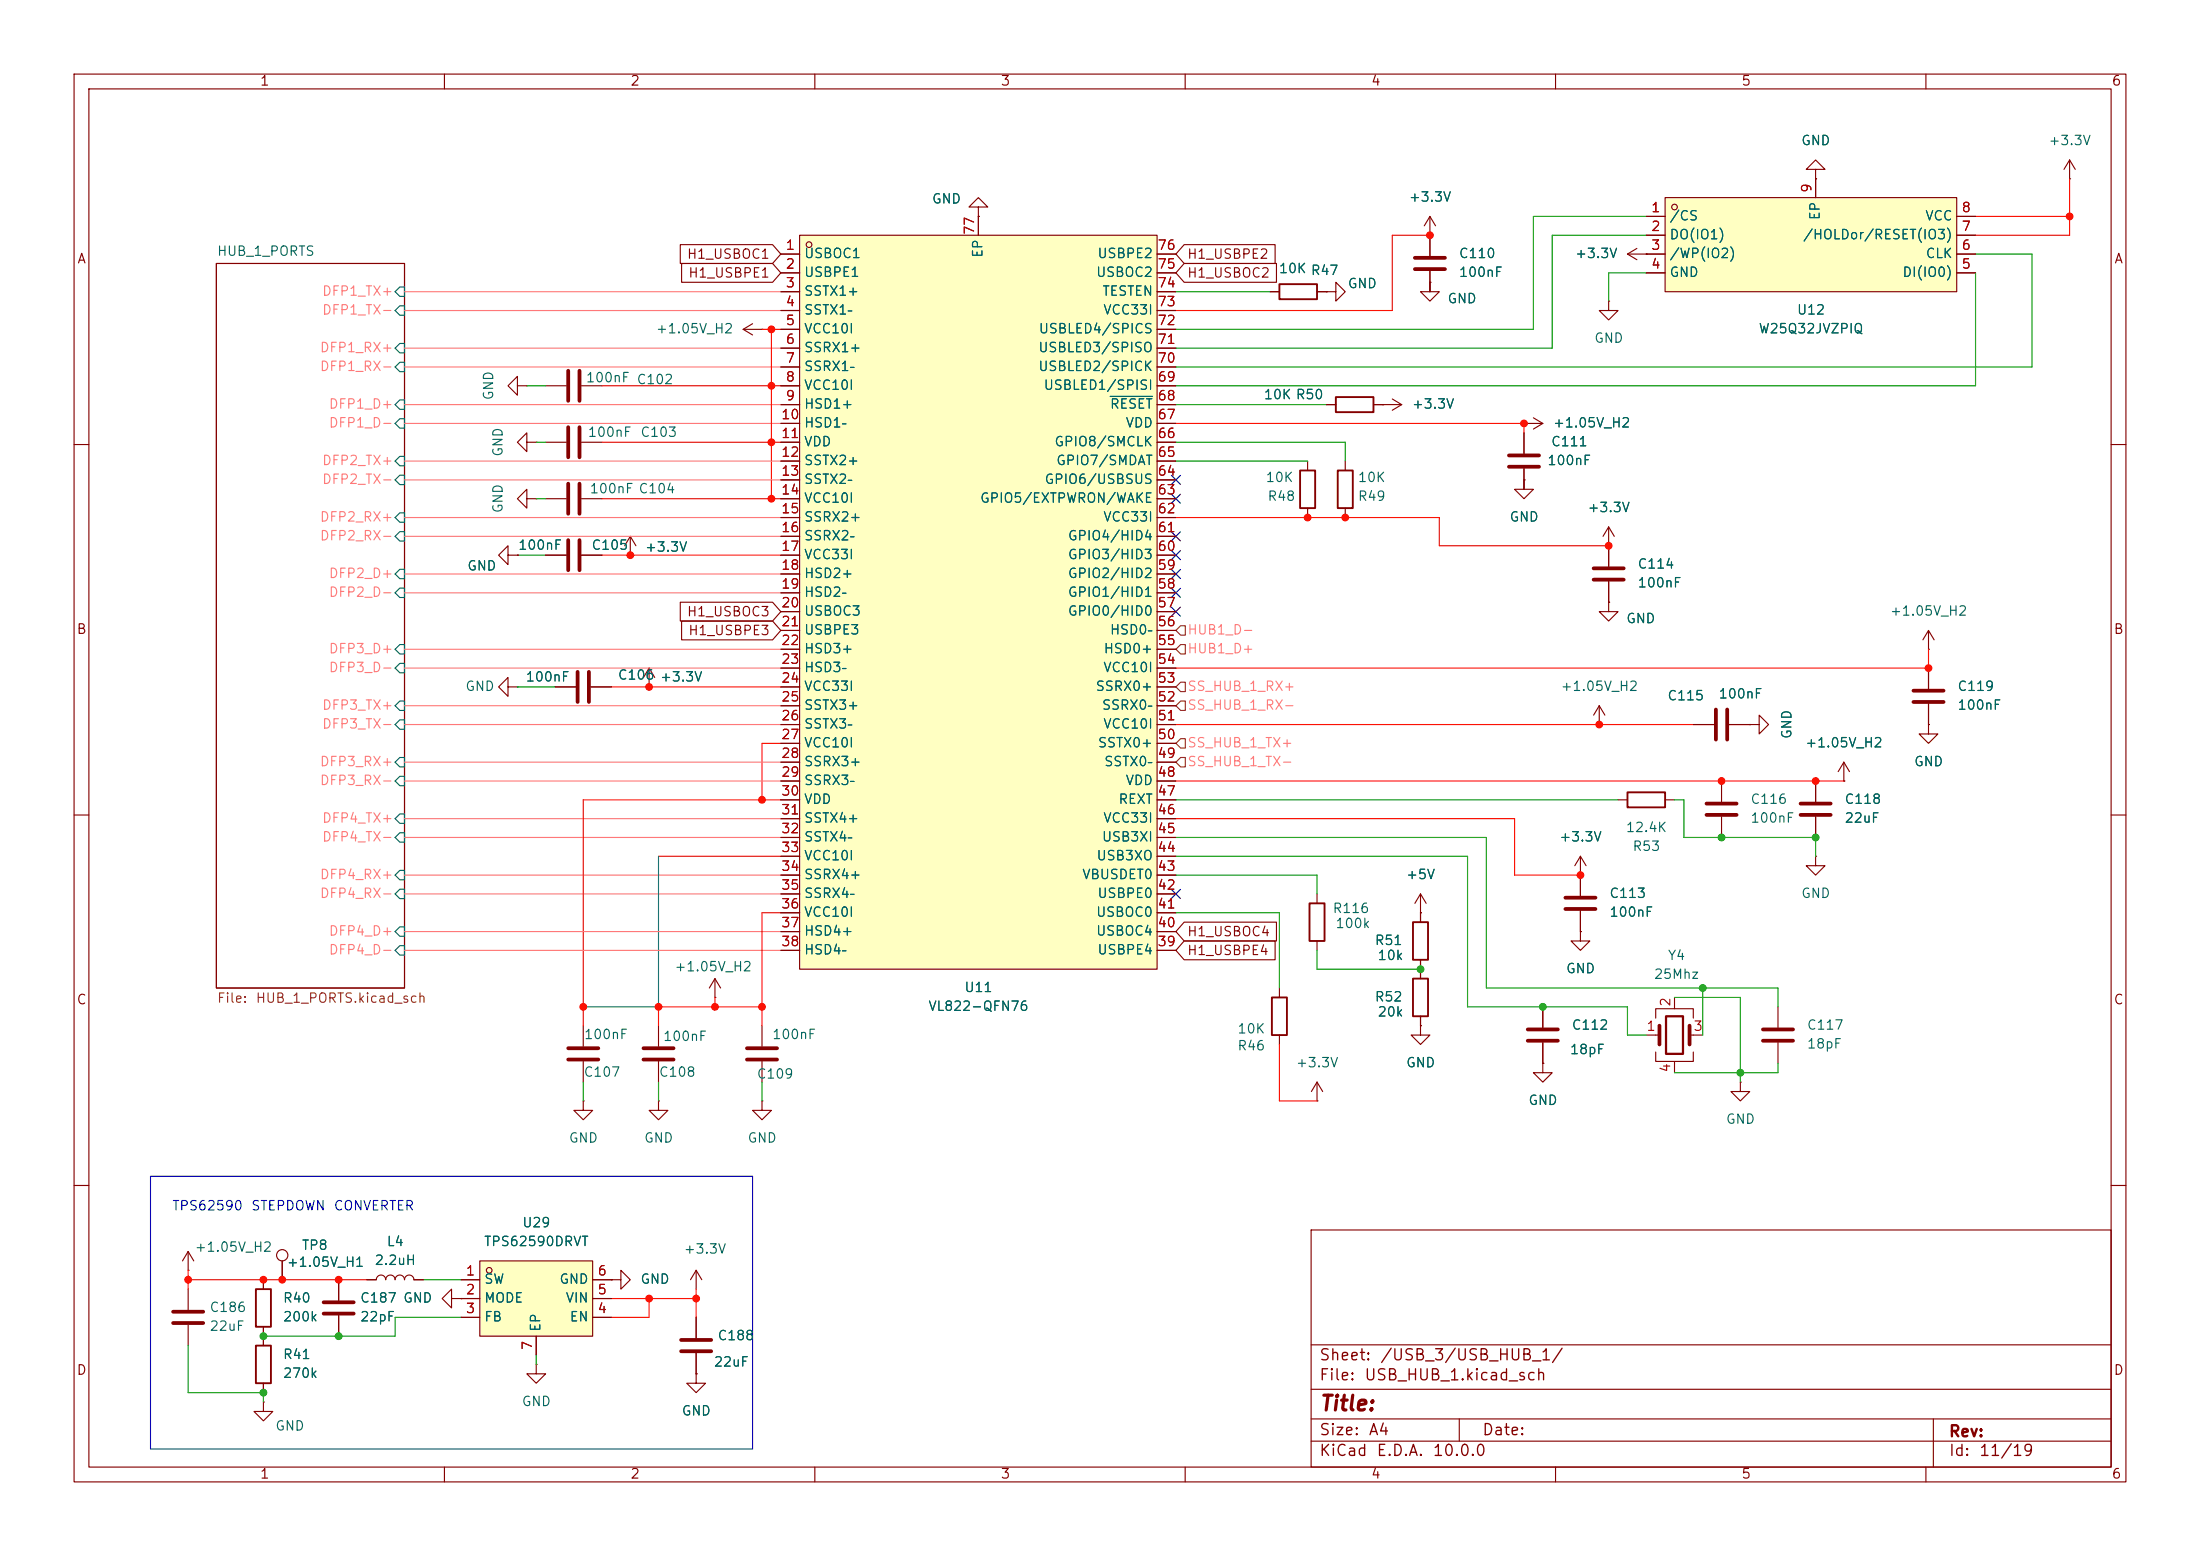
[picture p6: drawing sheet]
<svg xmlns="http://www.w3.org/2000/svg" width="297mm" height="210mm" viewBox="0 0 297 210" stroke-linecap="round" stroke-linejoin="round" font-family="sans-serif">
<g fill="none" stroke="#840000" stroke-width=".15">
<path d="M10 10h277v190h-277zM12 12h273v186h-273zM60 10v2M110 10v2M160 10v2M210 10v2M260 10v2M29.2 35.6h25.4v97.8h-25.4zM171.4 39.4h1.3M177.8 39.4h1.3M179.1 39.4h1.2v-1.3l1.3 1.3-1.3 1.2v-1.2M179.1 39.4h.1"/>
<path d="M193 36.6v2.8h-1.2l1.2 1.2 1.3-1.2h-1.3v-1.3M193 38.1h.1M193 31.8v2.7M245.1 22.9h-1.3l1.3-1.3 1.3 1.3h-1.3v1.2M245.1 24.1h.1M279.4 24.1h.1M279.4 21.6l-.8 1.3M279.4 21.6l.8 1.3M279.4 21.6v2.5M69.8 52.1v1.2l-1.2-1.2 1.2-1.3v1.3h1.3M71.1 59.7v1.3l-1.3-1.3 1.3-1.3v1.3h1.3M71.1 52.1h.1"/>
<path d="M72.4 59.7h.1M73.7 59.7h2.8M78.5 59.7h2.8M100.3 44.5l1.3 .7M100.3 44.5h2.6M101.6 43.7l-1.3 .8M102.9 44.5h.1M179.1 54.6h1.2M185.4 54.6h3.8M186.7 54.6h.1M188 53.8l1.2 .8M189.2 54.6l-1.2 .8"/>
<path d="M205.7 58.4v2.8M217.2 40.6v1.3h-1.3l1.3 1.3 1.2-1.3h-1.2M217.2 40.6h.1M10 60h2M68.6 74.9v1.3l-1.3-1.3 1.3-1.2v1.2h1.2M69.8 74.9h.1M71.1 67.3v1.3l-1.3-1.3 1.3-1.3v1.3h1.3M72.4 67.3h.1M73.7 74.9h2.8M73.7 67.3h2.8M78.5 74.9h2.8M78.5 67.3h2.8"/>
<path d="M85.1 74.9h.1M85.1 72.4l.8 1.3M85.1 72.4l-.8 1.3M85.1 72.4v2.5M176.5 62.2v1.3M176.5 68.6v1.3M181.6 62.2v1.3M181.6 68.6v1.3M205.7 63.2v2.8h-1.2l1.2 1.3 1.3-1.3h-1.3v-1.2M205.7 64.8h.1M217.2 73.7v2.8M217.2 78.5v2.8"/>
<path d="M285 60h2M68.6 92.7v1.3l-1.3-1.3 1.3-1.3v1.3h1.2M69.8 92.7h.1M74.9 92.7h2.8M79.8 92.7h2.7M87.6 92.7h.1M87.6 90.2l.8 1.2M87.6 90.2l-.7 1.2M87.6 90.2v2.5M215.9 97.8h.1M215.9 95.3l-.8 1.2M215.9 95.3l.8 1.2"/>
<path d="M215.9 95.3v2.5M217.2 81.3v1.3h1.2l-1.2 1.2-1.3-1.2h1.3M217.2 81.3h.1M228.6 97.8h2.8M233.4 97.8h2.8M236.2 97.8h1.3v-1.3l1.3 1.3-1.3 1.3v-1.3M236.2 97.8h.1M260.3 97.8v1.3h1.3l-1.3 1.2-1.2-1.2h1.2M260.3 97.8h.1M260.3 87.6h.1M260.3 85.1v2.5M260.3 90.2v2.8"/>
<path d="M260.3 95v2.8M260.3 85.1l-.7 1.3M260.3 85.1l.8 1.3M10 110h2M213.4 118.1h.1M213.4 115.6l-.8 1.2M213.4 115.6l.7 1.2M213.4 115.6v5.3M218.4 108h1.3M224.8 108h1.3M232.4 105.4v2.8M232.4 110.2v2.8"/>
<path d="M245.1 115.6v1.2h1.3l-1.3 1.3-1.3-1.3h1.3M245.1 115.6h.1M245.1 105.4v2.8M245.1 110.2v2.8M248.9 105.4h.1M248.9 102.9l-.7 1.2M248.9 102.9l.8 1.2M248.9 102.9v2.5M285 110h2M96.5 134.6h.1M96.5 132.1l.8 1.3M96.5 132.1l-.7 1.3"/>
<path d="M96.5 132.1v2.5M172.7 133.4v1.2M172.7 139.7v1.3M177.8 120.7v1.2M177.8 127v1.3M191.8 123.2h.1M191.8 138.4v1.3h1.2l-1.2 1.3-1.3-1.3h1.3M191.8 138.4h.1M191.8 120.7v3.8M191.8 129.5v2.6M191.8 137.2v1.2M191.8 120.7l-.8 1.2"/>
<path d="M191.8 120.7l.7 1.2M208.3 135.9v2.8M213.4 125.7v1.3h1.2l-1.2 1.3-1.3-1.3h1.3M213.4 125.7h.1M213.4 122.9v2.8M240 135.9v2.8M177.8 148.6h.1M177.8 146.1v2.5M177.8 146.1l-.8 1.2M177.8 146.1l.8 1.2M208.3 140.7v2.8M234.9 146.1v1.2h1.3l-1.3 1.3-1.2-1.3h1.2"/>
<path d="M234.9 146.1h.1M240 140.7v2.8M10 160h2M49.5 172.7h1.3a.64 .64 0 0 1 .6-.6 .64 .64 0 0 1 .7 .6 .64 .64 0 0 1 .6-.6 .64 .64 0 0 1 .6 .6 .64 .64 0 0 1 .7-.6 .64 .64 0 0 1 .6 .6 .64 .64 0 0 1 .6-.6 .64 .64 0 0 1 .7 .6h1.2M177 166h108v32h-108zM285 160h2M60 198v2M110 198v2M160 198v2M177 194.5h108M177 191.5h108M177 187.5h108"/>
<path d="M177 181.5h108M197 191.5v3M210 198v2M260 198v2M261 191.5v6.5"/>
</g>
<g fill="none" stroke="#006464" stroke-width=".15">
<path d="M54 38.7h.6v1.3h-.6l-.7-.6zM54 56.5h.6v1.3h-.6l-.7-.6zM54 54h.6v1.2h-.6l-.7-.6zM54 41.3h.6v1.2h-.6l-.7-.6zM54 48.9h.6v1.3h-.6l-.7-.7zM54 46.4h.6v1.2h-.6l-.7-.6zM54 61.6h.6v1.3h-.6l-.7-.7zM54 69.2h.6v1.3h-.6l-.7-.6zM54 71.8h.6v1.2h-.6l-.7-.6zM54 76.8h.6v1.3h-.6l-.7-.6zM54 79.4h.6v1.2h-.6l-.7-.6zM54 64.1h.6v1.3h-.6l-.7-.6z"/>
<path d="M54 97.2h.6v1.2h-.6l-.7-.6zM54 89.5h.6v1.3h-.6l-.7-.6zM54 87h.6v1.3h-.6l-.7-.7zM54 94.6h.6v1.3h-.6l-.7-.6zM54 109.9h.6v1.2h-.6l-.7-.6zM54 102.2h.6v1.3h-.6l-.7-.6zM54 112.4h.6v1.3h-.6l-.7-.7zM54 117.5h.6v1.2h-.6l-.7-.6zM54 104.8h.6v1.2h-.6l-.7-.6zM54 125.1h.6v1.3h-.6l-.7-.7zM54 127.6h.6v1.3h-.6l-.7-.6zM54 120h.6v1.3h-.6l-.7-.6z"/>
</g>
<g fill="none" stroke="#840000" stroke-width=".51">
<path d="M191 36.3h4.1M191 34.8h4.1M76.7 57.7v4M78.2 57.7v4M76.7 65.3v4M76.7 72.9v4.1M78.2 65.3v4M78.2 72.9v4.1M203.7 63h4.1M203.7 61.5h4.1M215.1 78.2h4.1M215.1 76.7h4.1"/>
<path d="M78 90.7v4M79.5 90.7v4M231.6 95.8v4M233.2 95.8v4M258.3 93.2h4.1M258.3 94.7h4.1M230.4 110h4M230.4 108.5h4M243.1 110h4M243.1 108.5h4M206.2 138.9h4.1M211.3 122.7h4.1"/>
<path d="M211.3 121.2h4.1M238 138.9h4.1M206.2 140.5h4.1M238 140.5h4.1"/>
</g>
<path d="M172.7 38.4h5.1v2h-5.1zM180.3 53.6h5.1v2h-5.1zM175.5 63.5h2v5.1h-2zM180.6 63.5h2v5.1h-2zM219.7 106.9h5.1v2.1h-5.1zM171.7 134.6h2v5.1h-2zM176.8 121.9h2v5.1h-2zM190.8 124.5h2v5h-2zM190.8 132.1h2v5.1h-2z" fill="none" stroke="#840000" stroke-width=".25"/>
<path d="M224.8 26.7h39.4v12.7h-39.4z" fill="#ffffc2"/>
<g fill="none" stroke="#840000" stroke-width=".15">
<path d="M193 31.8h.1M193 29.2l-.7 1.3M193 29.2l.8 1.3M193 29.2v2.6M219.7 34.3h5.1M219.7 34.3l1.3 .8M221 33.5l-1.3 .8M222.2 34.3h.1M222.2 29.2h2.6M222.2 31.8h2.6M222.2 36.8h2.6M224.8 26.7h39.4v12.7h-39.4z"/>
<path d="M245.1 24.1v2.6M264.2 29.2h2.5M264.2 31.8h2.5M264.2 34.3h2.5M264.2 36.8h2.5M205.7 57.2h.1M205.7 57.2h2.6M207 56.4l1.3 .8M208.3 57.2l-1.3 .7M217.2 73.7h.1M217.2 71.1l-.8 1.3M217.2 71.1l.7 1.3"/>
<path d="M217.2 71.1v2.6M222.2 139.7h1.8M223.5 137.4v-1.3h5.1v1.3M226.1 134.6v1.5M228.1 139.7h1.8M208.3 143.5v1.3h1.2l-1.2 1.3-1.3-1.3h1.3M208.3 143.5h.1M223.5 142v1.3h5.1v-1.3M226.1 143.3v1.5"/>
<circle cx="226.1" cy="27.9" r=".38"/>
</g>
<path d="M224 138.4v2.6M228.1 138.4v2.6" fill="none" stroke="#840000" stroke-width=".51"/>
<path d="M224.9 137.2h2.3v5h-2.3z" fill="none" stroke="#840000" stroke-width=".3"/>
<path d="M64.8 170.2h15.2v10.1h-15.2z" fill="#ffffc2"/>
<g fill="none" stroke="#840000" stroke-width=".15">
<path d="M73.7 52.1h2.8M78.5 52.1h2.8M25.4 171.5h.1M25.4 168.9l.8 1.3M25.4 168.9l-.8 1.3M25.4 168.9v2.6M25.4 174v2.8M25.4 178.8v2.8M35.6 172.7v1.3M35.6 179.1v2.5M38.1 170.2v2.5M45.7 172.7v2.8"/>
<path d="M45.7 177.5v2.8M61 175.3v-1.3l-1.3 1.3 1.3 1.2v-1.2h1.2M62.2 175.3h.1M62.2 172.7h2.6M62.2 175.3h2.6M62.2 177.8h2.6M64.8 170.2h15.2v10.1h-15.2zM80 172.7h2.5M80 175.3h2.5M80 177.8h2.5M94 177.8v2.8M35.6 189.2v1.3h1.2l-1.2 1.3-1.3-1.3h1.3"/>
<path d="M35.6 189.2h.1M35.6 186.7v1.3M72.4 184.2v1.2h1.3l-1.3 1.3-1.3-1.3h1.3M72.4 184.2h.1M72.4 180.3v2.6M94 185.4v1.3h1.2l-1.2 1.3-1.3-1.3h1.3M94 185.4h.1M94 182.6v2.8"/>
<circle cx="38.1" cy="169.4" r=".76"/>
<circle cx="66" cy="171.5" r=".38"/>
</g>
<path d="M34.5 174h2.1v5.1h-2.1zM34.5 181.6h2.1v5.1h-2.1z" fill="none" stroke="#840000" stroke-width=".25"/>
<path d="M76.7 50v4.1M78.2 50v4.1M23.4 177h4M23.4 178.6h4M43.7 175.8h4.1M43.7 177.3h4.1M91.9 180.8h4.1M91.9 182.4h4.1" fill="none" stroke="#840000" stroke-width=".51"/>
<path d="M107.9 31.8h48.3v99h-48.3z" fill="#ffffc2"/>
<g fill="none" stroke="#840000" stroke-width=".15">
<path d="M91.8 33h12.5l1.1 1.3-1.1 1.3h-12.5zM92 35.6h12.3l1.1 1.2-1.1 1.3h-12.3zM105.4 34.3h2.5M105.4 36.8h2.5M105.4 39.4h2.5M107.9 31.8h48.3v99h-48.3zM132.1 27.9h1.2l-1.2-1.2-1.3 1.2h1.3v1.3M132.1 29.2h.1M132.1 29.2v2.6M156.2 34.3h2.5M156.2 36.8h2.5M156.2 39.4h2.5"/>
<path d="M159.9 33h12.2v2.6h-12.2l-1.2-1.3zM159.9 35.6h12.4v2.5h-12.4l-1.2-1.3zM171.4 39.4h1.3M177.8 39.4h1.3M179.1 39.4h.1M193 31.8h.1M193 38.1h.1M193 31.8v2.7M193 36.6v2.8M222.2 34.3h.1M222.2 34.3h2.6M222.2 36.8h2.6"/>
<path d="M222.2 29.2h2.6M222.2 31.8h2.6M245.1 24.1h.1M245.1 24.1v2.6M264.2 34.3h2.5M264.2 36.8h2.5M264.2 29.2h2.5M264.2 31.8h2.5M105.4 41.9h2.5M105.4 44.5h2.5M105.4 47h2.5M105.4 49.5h2.5"/>
<path d="M105.4 52.1h2.5M105.4 54.6h2.5M105.4 57.2h2.5M105.4 59.7h2.5M156.2 41.9h2.5M156.2 44.5h2.5M156.2 47h2.5M156.2 49.5h2.5M156.2 52.1h2.5M156.2 54.6h2.5M156.2 57.2h2.5M156.2 59.7h2.5"/>
<path d="M179.1 54.6h1.2M185.4 54.6h1.3M186.7 54.6h.1M205.7 57.2h.1M205.7 58.4v2.8M69.8 74.9h.1M73.7 74.9h2.8M78.5 74.9h2.8M85.1 74.9h.1M105.4 62.2h2.5M105.4 64.8h2.5M105.4 67.3h2.5"/>
<path d="M105.4 69.9h2.5M105.4 72.4h2.5M105.4 74.9h2.5M105.4 77.5h2.5M156.2 62.2h2.5M156.2 64.8h2.5M156.2 67.3h2.5M156.2 69.9h2.5M156.2 72.4h2.5M156.2 74.9h2.5M156.2 77.5h2.5M205.7 64.8h.1"/>
<path d="M205.7 63.2v2.8M217.2 73.7h.1M217.2 73.7v2.8M217.2 78.5v2.8M74.9 92.7h2.8M79.8 92.7h2.7M87.6 92.7h.1M91.8 81.3h12.5l1.1 1.3-1.1 1.2h-12.5zM92 83.8h12.3l1.1 1.3-1.1 1.3h-12.3zM105.4 80h2.5M105.4 82.6h2.5M105.4 85.1h2.5"/>
<path d="M105.4 87.6h2.5M105.4 90.2h2.5M105.4 92.7h2.5M105.4 95.3h2.5M105.4 97.8h2.5M156.2 80h2.5M156.2 82.6h2.5M156.2 85.1h2.5M156.2 87.6h2.5M156.2 90.2h2.5M156.2 92.7h2.5M156.2 95.3h2.5"/>
<path d="M156.2 97.8h2.5M217.2 81.3h.1M228.6 97.8h2.8M233.4 97.8h2.8M236.2 97.8h.1M260.3 97.8h.1M260.3 90.2v2.8M260.3 95v2.8M105.4 100.3h2.5M105.4 102.9h2.5M105.4 105.4h2.5M105.4 108h2.5"/>
<path d="M105.4 110.5h2.5M105.4 113h2.5M105.4 115.6h2.5M105.4 118.1h2.5M156.2 100.3h2.5M156.2 102.9h2.5M156.2 105.4h2.5M156.2 108h2.5M156.2 110.5h2.5M156.2 113h2.5M156.2 115.6h2.5M156.2 118.1h2.5"/>
<path d="M213.4 118.1h.1M213.4 118.1v2.8M245.1 105.4v2.8M245.1 110.2v2.8M248.9 105.4h.1M78.7 138.4v2.8M88.9 138.4v2.8M102.9 138.4v2.8M105.4 120.7h2.5M105.4 123.2h2.5M105.4 125.7h2.5M105.4 128.3h2.5"/>
<path d="M156.2 120.7h2.5M156.2 123.2h2.5M156.2 125.7h2.5M156.2 128.3h2.5M159.9 124.5h12.4v2.5h-12.4l-1.2-1.3zM159.9 127h12.2v2.5h-12.2l-1.2-1.2zM191.8 138.4h.1M191.8 123.2h.1M191.8 123.2v1.3M191.8 129.5v2.6M191.8 137.2v1.2M208.3 135.9v2.8"/>
<path d="M213.4 125.7h.1M213.4 122.9v2.8M78.7 148.6v1.3h-1.2l1.2 1.2 1.3-1.2h-1.3M78.7 148.6h.1M78.7 143.3v2.8M88.9 148.6v1.3h-1.3l1.3 1.2 1.3-1.2h-1.3M88.9 148.6h.1M88.9 143.3v2.8M102.9 148.6v1.3h-1.3l1.3 1.2 1.2-1.2h-1.2M102.9 148.6h.1M102.9 143.3v2.8M208.3 143.5h.1"/>
<path d="M208.3 140.7v2.8M35.6 172.7v1.3M35.6 179.1v2.5M38.1 170.2v2.5M45.7 172.7v2.8M45.7 177.5v2.8M49.5 172.7h1.3M55.9 172.7h1.2M62.2 175.3h.1M62.2 172.7h2.6M62.2 175.3h2.6M62.2 177.8h2.6"/>
<path d="M80 172.7h2.5M80 175.3h2.5M80 177.8h2.5M82.5 172.7h1.3v-1.2l1.3 1.2-1.3 1.3v-1.3M82.5 172.7h.1M94 171.5l-.8 1.2M94 171.5l.7 1.2M94 171.5v2.5M94 177.8v2.8M35.6 186.7v1.3M72.4 180.3v2.6M94 185.4h.1"/>
<path d="M94 182.6v2.8"/>
<circle cx="109.2" cy="33" r=".38"/>
</g>
<path d="M149.9 53.5h5.7" fill="none" stroke="#006464" stroke-width=".15"/>
<path d="M76.7 143h4.1M76.7 141.5h4.1M86.9 143h4M86.9 141.5h4M100.8 143h4.1M100.8 141.5h4.1" fill="none" stroke="#840000" stroke-width=".51"/>
<path d="M159.4 84.5h.6v1.2h-.6l-.7-.6zM159.4 87h.6v1.3h-.6l-.7-.7zM159.4 94.6h.6v1.3h-.6l-.7-.6zM159.4 92.1h.6v1.2h-.6l-.7-.6zM159.4 99.7h.6v1.3h-.6l-.7-.7zM159.4 102.2h.6v1.3h-.6l-.7-.6z" fill="none" stroke="#725600" stroke-width=".15"/>
<g fill="none" stroke="#009600" stroke-width=".15">
<path d="M158.7 39.4h12.7M193 38.1v1.3M222.2 36.8h-5v3.8M222.2 31.8h-12.7v15.2h-50.8M222.2 29.2h-15.2v15.3h-48.3M266.7 36.8v15.3h-108M266.7 34.3h7.6v15.2h-115.6M71.1 52.1h2.6M72.4 59.7h1.3M158.7 54.6h20.4M158.7 59.7h22.9v2.5M69.8 74.9h3.9"/>
<path d="M72.4 67.3h1.3M158.7 62.2h17.8M205.7 64.8v1.2M69.8 92.7h5.1M158.7 113h42v20.4h39.3v2.5M158.7 108h59.7M158.7 115.6h39.4v20.3h21.6v3.8h2.5M158.7 118.1h19.1v2.6M226.1 108h1.2v5h17.8v2.6M158.7 123.2h14v10.2M177.8 128.3v2.5h14M226.1 134.6h8.8v11.5"/>
<path d="M229.9 133.4v6.3M78.7 146.1v2.5M88.9 146.1v2.5M102.9 146.1v2.5M240 143.5v1.3h-13.9M57.1 172.7h5.1M62.2 177.8h-8.9v2.5h-17.7M25.4 181.6v6.4h10.2v1.2M72.4 182.9v1.3"/>
</g>
<g fill="none" stroke="#ff0f00" stroke-width=".15">
<path d="M193 31.8h-5v10.1h-29.3M266.7 29.2h12.7M279.4 24.1v7.7h-12.7M81.3 52.1h24.1M81.3 59.7h24.1M102.9 44.5h2.5M104.1 44.5v22.8M158.7 57.2h47v1.2M81.3 74.9h24.1M81.3 67.3h24.1M158.7 69.9h35.6v3.8h22.9M82.5 92.7h22.9"/>
<path d="M158.7 97.8h69.9M260.3 87.6v2.6h-101.6M88.9 115.6h16.5M105.4 100.3h-2.5v7.7M105.4 108h-26.7v30.4M158.7 110.5h45.8v7.6h8.9M158.7 105.4h90.2M96.5 134.6v1.3M102.9 135.9h-14v2.5M105.4 123.2h-2.5v15.2M172.7 141v7.6h5.1M25.4 172.7h24.1"/>
<path d="M25.4 171.5v2.5M82.5 175.3h11.5M87.6 175.3v2.5h-5.1M94 174v3.8"/>
</g>
<g fill="none" stroke="#ff7879" stroke-width=".15">
<path d="M54.6 39.4h50.8M54.6 41.9h50.8M54.6 57.2h50.8M54.6 47h50.8M54.6 54.6h50.8M54.6 49.5h50.8M54.6 72.4h50.8M54.6 69.9h50.8M54.6 62.2h50.8M54.6 64.8h50.8M54.6 77.5h50.8M54.6 87.6h50.8"/>
<path d="M54.6 90.2h50.8M54.6 95.3h50.8M54.6 97.8h50.8M54.6 80h50.8M54.6 102.9h50.8M54.6 110.5h50.8M54.6 105.4h50.8M54.6 113h50.8M54.6 118.1h50.8M54.6 120.7h50.8M54.6 128.3h50.8M54.6 125.7h50.8"/>
</g>
<path d="M88.9 115.6v20.3h-10.2" fill="none" stroke="#008484" stroke-width=".15"/>
<g fill="none" stroke="#000084" stroke-width=".15">
<path d="M158.1 79.4l1.3 1.2M158.1 66.7l1.3 1.2M158.1 74.3l1.3 1.2M158.1 76.9l1.3 1.2M158.1 64.2l1.3 1.2M158.1 71.8l1.3 1.2M159.4 79.4l-1.3 1.2M159.4 66.7l-1.3 1.2M159.4 74.3l-1.3 1.2M159.4 76.9l-1.3 1.2M159.4 64.2l-1.3 1.2M159.4 71.8l-1.3 1.2"/>
<path d="M158.1 81.9l1.3 1.3M159.4 81.9l-1.3 1.3M158.1 120l1.3 1.3M159.4 120l-1.3 1.3"/>
</g>
<path d="M20.3 158.8h81.3v36.8h-81.3z" fill="none" stroke="#0000c2" stroke-width=".15"/>
<g fill="#ff0f00" stroke="#ff0f00" stroke-width=".14">
<circle cx="181.6" cy="69.9" r=".46"/>
<circle cx="176.5" cy="69.9" r=".46"/>
<circle cx="245.1" cy="105.4" r=".46"/>
<circle cx="232.4" cy="105.4" r=".46"/>
<circle cx="215.9" cy="97.8" r=".46"/>
<circle cx="260.3" cy="90.2" r=".46"/>
<circle cx="279.4" cy="29.2" r=".46"/>
<circle cx="217.2" cy="73.7" r=".46"/>
<circle cx="205.7" cy="57.2" r=".46"/>
<circle cx="213.4" cy="118.1" r=".46"/>
<circle cx="193" cy="31.8" r=".46"/>
<circle cx="102.9" cy="108" r=".46"/>
<circle cx="85.1" cy="74.9" r=".46"/>
<circle cx="35.6" cy="172.7" r=".46"/>
<circle cx="25.4" cy="172.7" r=".46"/>
<circle cx="45.7" cy="172.7" r=".46"/>
<circle cx="94" cy="175.3" r=".46"/>
<circle cx="38.1" cy="172.7" r=".46"/>
<circle cx="104.1" cy="44.5" r=".46"/>
<circle cx="104.1" cy="59.7" r=".46"/>
<circle cx="88.9" cy="135.9" r=".46"/>
<circle cx="78.7" cy="135.9" r=".46"/>
<circle cx="96.5" cy="135.9" r=".46"/>
<circle cx="102.9" cy="135.9" r=".46"/>
<circle cx="87.6" cy="175.3" r=".46"/>
<circle cx="87.6" cy="92.7" r=".46"/>
<circle cx="104.1" cy="67.3" r=".46"/>
<circle cx="104.1" cy="52.1" r=".46"/>
</g>
<g fill="#009600" stroke="#009600" stroke-width=".14">
<circle cx="245.1" cy="113" r=".46"/>
<circle cx="232.4" cy="113" r=".46"/>
<circle cx="229.9" cy="133.4" r=".46"/>
<circle cx="234.9" cy="144.8" r=".46"/>
<circle cx="208.3" cy="135.9" r=".46"/>
<circle cx="191.8" cy="130.8" r=".46"/>
<circle cx="35.6" cy="188" r=".46"/>
<circle cx="35.6" cy="180.3" r=".46"/>
<circle cx="45.7" cy="180.3" r=".46"/>
</g>
<text font-size="2" fill="#840000" x="178" y="190.9">Title:</text>
<g font-size="1.5" fill="#840000">
<text x="178" y="184">Sheet:</text>
<text x="186.2" y="184">/USB_3/USB_HUB_1/</text>
<text x="178" y="186.7">File:</text>
<text x="184.1" y="186.7">USB_HUB_1.kicad_sch</text>
<text x="178" y="196.9">KiCad</text>
<text x="178" y="194.1">Size:</text>
<text x="184.7" y="194.1">A4</text>
<text x="185.7" y="196.9">E.D.A.</text>
<text x="193.3" y="196.9">10.0.0</text>
<text x="200" y="194.1">Date:</text>
<text x="263" y="194.3">Rev:</text>
<text x="263" y="196.9">Id:</text>
<text x="267.1" y="196.9">11/19</text>
</g>
<g font-size="1.3" fill="#840000">
<text x="35" y="11.9">1</text>
<text x="85" y="11.9">2</text>
<text x="135" y="11.9">3</text>
<text x="185" y="11.9">4</text>
<text x="235" y="11.9">5</text>
<text x="285" y="11.9">6</text>
<text x="10.3" y="35.9">A</text>
<text x="92.7" y="35.2">H1_USBOC1</text>
<text x="160.2" y="35.2">H1_USBPE2</text>
<text x="285.3" y="35.9">A</text>
<text x="92.8" y="37.8">H1_USBPE1</text>
<text x="160.2" y="37.8">H1_USBOC2</text>
<text x="92.7" y="83.5">H1_USBOC3</text>
<text x="10.3" y="85.9">B</text>
<text x="92.8" y="86">H1_USBPE3</text>
<text x="285.3" y="85.9">B</text>
<text x="160.2" y="126.7">H1_USBOC4</text>
<text x="160.2" y="129.2">H1_USBPE4</text>
<text x="10.3" y="135.9">C</text>
<text x="285.3" y="135.9">C</text>
<text x="10.3" y="185.9">D</text>
<text x="285.3" y="185.9">D</text>
<text x="35" y="199.9">1</text>
<text x="85" y="199.9">2</text>
<text x="135" y="199.9">3</text>
<text x="185" y="199.9">4</text>
<text x="235" y="199.9">5</text>
<text x="285" y="199.9">6</text>
</g>
<g font-size="1.3" fill="#006464">
<text x="243.1" y="19.9">GND</text>
<text x="276.5" y="19.9">+3.3V</text>
<text x="125.7" y="27.8">GND</text>
<text x="190.1" y="27.5">+3.3V</text>
<text x="246" y="29.8" transform="rotate(-90 246 29.8)">EP</text>
<text x="29.2" y="34.8">HUB_1_PORTS</text>
<text x="108.5" y="35.2">USBOC1</text>
<text x="132.9" y="34.9" transform="rotate(-90 132.9 34.9)">EP</text>
<text x="148.1" y="35.2">USBPE2</text>
<text x="196.9" y="35.2">C110</text>
<text x="212.5" y="35.2">+3.3V</text>
<text x="225.3" y="30.1">/CS</text>
<text x="225.3" y="32.6">DO(IO1)</text>
<text x="225.3" y="35.2">/WP(IO2)</text>
<text x="243.3" y="32.6">/HOLDor/RESET(IO3)</text>
<text x="259.8" y="30.1">VCC</text>
<text x="259.9" y="35.2">CLK</text>
<text x="108.5" y="37.7">USBPE1</text>
<text x="108.5" y="40.2">SSTX1+</text>
<text x="147.9" y="37.7">USBOC2</text>
<text x="148.7" y="40.2">TESTEN</text>
<text x="172.6" y="37.2">10K R47</text>
<text x="181.9" y="39.2">GND</text>
<text x="195.3" y="41.2">GND</text>
<text x="196.9" y="37.7">100nF</text>
<text x="225.3" y="37.7">GND</text>
<text x="256.7" y="37.7">DI(IO0)</text>
<text x="88.4" y="45.3">+1.05V_H2</text>
<text x="108.5" y="42.8">SSTX1–</text>
<text x="108.5" y="45.3">VCC10I</text>
<text x="108.5" y="47.9">SSRX1+</text>
<text x="140.1" y="47.9">USBLED3/SPISO</text>
<text x="140.1" y="45.3">USBLED4/SPICS</text>
<text x="148.8" y="42.8">VCC33I</text>
<text x="215.1" y="46.6">GND</text>
<text x="237.3" y="45.3">W25Q32JVZPIQ</text>
<text x="242.5" y="42.8">U12</text>
<text x="79" y="51.9">100nF</text>
<text x="85.9" y="52.2">C102</text>
<text x="108.5" y="50.4">SSRX1–</text>
<text x="108.5" y="52.9">VCC10I</text>
<text x="140.1" y="50.4">USBLED2/SPICK</text>
<text x="140.8" y="52.9">USBLED1/SPISI</text>
<text x="66.9" y="54.1" transform="rotate(-90 66.9 54.1)">GND</text>
<text x="79.3" y="59.3">100nF</text>
<text x="86.4" y="59.3">C103</text>
<text x="108.5" y="55.5">HSD1+</text>
<text x="108.5" y="58">HSD1–</text>
<text x="149.8" y="55.5">RESET</text>
<text x="151.9" y="58">VDD</text>
<text x="170.5" y="54.2">10K R50</text>
<text x="190.5" y="55.5">+3.3V</text>
<text x="209.6" y="58">+1.05V_H2</text>
<text x="68.2" y="61.7" transform="rotate(-90 68.2 61.7)">GND</text>
<text x="108.5" y="60.6">VDD</text>
<text x="108.5" y="63.1">SSTX2+</text>
<text x="108.5" y="65.6">SSTX2–</text>
<text x="140.9" y="65.6">GPIO6/USBSUS</text>
<text x="142.3" y="60.6">GPIO8/SMCLK</text>
<text x="142.5" y="63.1">GPIO7/SMDAT</text>
<text x="170.8" y="65.4">10K</text>
<text x="183.2" y="65.4">10K</text>
<text x="208.8" y="63.1">100nF</text>
<text x="209.3" y="60.6">C111</text>
<text x="68.2" y="69.3" transform="rotate(-90 68.2 69.3)">GND</text>
<text x="79.5" y="66.9">100nF C104</text>
<text x="108.5" y="68.2">VCC10I</text>
<text x="108.5" y="70.7">SSRX2+</text>
<text x="132.2" y="68.2">GPIO5/EXTPWRON/WAKE</text>
<text x="148.8" y="70.7">VCC33I</text>
<text x="171" y="67.9">R48</text>
<text x="183.2" y="67.9">R49</text>
<text x="203.7" y="70.7">GND</text>
<text x="214.2" y="69.4">+3.3V</text>
<text x="63" y="77.3">GND</text>
<text x="69.9" y="74.5">100nF</text>
<text x="79.8" y="74.5">C105</text>
<text x="87" y="74.8">+3.3V</text>
<text x="108.5" y="73.3">SSRX2–</text>
<text x="108.5" y="75.8">VCC33I</text>
<text x="144.1" y="75.8">GPIO3/HID3</text>
<text x="144.1" y="73.3">GPIO4/HID4</text>
<text x="221" y="77.1">C114</text>
<text x="108.5" y="78.3">HSD2+</text>
<text x="108.5" y="80.9">HSD2–</text>
<text x="108.5" y="83.4">USBOC3</text>
<text x="144.1" y="83.4">GPIO0/HID0</text>
<text x="144.1" y="80.9">GPIO1/HID1</text>
<text x="144.1" y="78.3">GPIO2/HID2</text>
<text x="221" y="79.6">100nF</text>
<text x="255" y="83.4">+1.05V_H2</text>
<text x="108.5" y="86">USBPE3</text>
<text x="108.5" y="88.5">HSD3+</text>
<text x="148.9" y="88.5">HSD0+</text>
<text x="149.8" y="86">HSD0–</text>
<text x="219.5" y="84.4">GND</text>
<text x="62.7" y="93.6">GND</text>
<text x="70.9" y="92.3">100nF</text>
<text x="83.3" y="92">C106 +3.3V</text>
<text x="108.5" y="91">HSD3–</text>
<text x="108.5" y="93.6">VCC33I</text>
<text x="147.8" y="93.6">SSRX0+</text>
<text x="148.8" y="91">VCC10I</text>
<text x="210.6" y="93.6">+1.05V_H2</text>
<text x="225" y="94.8">C115</text>
<text x="231.9" y="94.6">100nF</text>
<text x="264.2" y="93.6">C119</text>
<text x="108.5" y="96.1">SSTX3+</text>
<text x="108.5" y="98.7">SSTX3–</text>
<text x="108.5" y="101.2">VCC10I</text>
<text x="148.1" y="101.2">SSTX0+</text>
<text x="148.7" y="96.1">SSRX0–</text>
<text x="148.8" y="98.7">VCC10I</text>
<text x="242.2" y="99.8" transform="rotate(-90 242.2 99.8)">GND</text>
<text x="243.6" y="101.2">+1.05V_H2</text>
<text x="264.2" y="96.1">100nF</text>
<text x="108.5" y="103.7">SSRX3+</text>
<text x="108.5" y="106.3">SSRX3–</text>
<text x="149" y="103.7">SSTX0–</text>
<text x="151.9" y="106.3">VDD</text>
<text x="258.3" y="103.7">GND</text>
<text x="108.5" y="108.8">VDD</text>
<text x="108.5" y="111.4">SSTX4+</text>
<text x="108.5" y="113.9">SSTX4–</text>
<text x="148.7" y="113.9">USB3XI</text>
<text x="148.8" y="111.4">VCC33I</text>
<text x="150.9" y="108.8">REXT</text>
<text x="210.4" y="113.9">+3.3V</text>
<text x="219.4" y="112.6">12.4K</text>
<text x="236.2" y="108.8">C116</text>
<text x="236.2" y="111.4">100nF</text>
<text x="248.9" y="108.8">C118</text>
<text x="248.9" y="111.4">22uF</text>
<text x="108.5" y="116.4">VCC10I</text>
<text x="108.5" y="119">SSRX4+</text>
<text x="146" y="119">VBUSDET0</text>
<text x="147.9" y="116.4">USB3XO</text>
<text x="189.7" y="119">+5V</text>
<text x="220.3" y="115.2">R53</text>
<text x="108.5" y="121.5">SSRX4–</text>
<text x="108.5" y="124.1">VCC10I</text>
<text x="147.9" y="124.1">USBOC0</text>
<text x="148.1" y="121.5">USBPE0</text>
<text x="179.8" y="123.5">R116</text>
<text x="180.2" y="125.6">100k</text>
<text x="217.2" y="121.5">C113</text>
<text x="217.2" y="124.1">100nF</text>
<text x="243.1" y="121.5">GND</text>
<text x="91" y="131.4">+1.05V_H2</text>
<text x="108.5" y="126.6">HSD4+</text>
<text x="108.5" y="129.1">HSD4–</text>
<text x="147.9" y="126.6">USBOC4</text>
<text x="148.1" y="129.1">USBPE4</text>
<text x="185.5" y="127.9">R51</text>
<text x="185.9" y="129.9">10k</text>
<text x="211.3" y="131.7">GND</text>
<text x="225.1" y="129.9">Y4</text>
<text x="125.2" y="136.8">VL822-QFN76</text>
<text x="130.1" y="134.2">U11</text>
<text x="185.5" y="135.5">R52</text>
<text x="185.9" y="137.5">20k</text>
<text x="223.2" y="132.4">25Mhz</text>
<text x="78.8" y="140.6">100nF</text>
<text x="89.4" y="140.8">100nF</text>
<text x="104.2" y="140.6">100nF</text>
<text x="167" y="142.1">R46</text>
<text x="167" y="139.8">10K</text>
<text x="211.8" y="142.6">18pF</text>
<text x="212.1" y="139.3">C112</text>
<text x="243.8" y="139.3">C117</text>
<text x="243.8" y="141.8">18pF</text>
<text x="78.7" y="145.6">C107</text>
<text x="88.9" y="145.6">C108</text>
<text x="102.1" y="145.9">C109</text>
<text x="174.9" y="144.4">+3.3V</text>
<text x="189.7" y="144.4">GND</text>
<text x="206.2" y="149.5">GND</text>
<text x="76.7" y="154.5">GND</text>
<text x="86.9" y="154.5">GND</text>
<text x="100.8" y="154.5">GND</text>
<text x="232.9" y="152">GND</text>
<text x="70.4" y="166">U29</text>
<text x="26.2" y="169.3">+1.05V_H2</text>
<text x="38.6" y="171.3">+1.05V_H1</text>
<text x="40.6" y="169">TP8</text>
<text x="50.5" y="171">2.2uH</text>
<text x="52.1" y="168.5">L4</text>
<text x="65.2" y="168.5">TPS62590DRVT</text>
<text x="65.3" y="173.6">SW</text>
<text x="75.4" y="173.6">GND</text>
<text x="86.4" y="173.6">GND</text>
<text x="92.2" y="169.5">+3.3V</text>
<text x="28.2" y="177.4">C186</text>
<text x="28.2" y="179.9">22uF</text>
<text x="38.1" y="176.1">R40</text>
<text x="38.1" y="178.7">200k</text>
<text x="48.5" y="176.1">C187</text>
<text x="48.5" y="178.7">22pF</text>
<text x="54.3" y="176.1">GND</text>
<text x="65.3" y="176.1">MODE</text>
<text x="65.3" y="178.7">FB</text>
<text x="73.3" y="179.8" transform="rotate(-90 73.3 179.8)">EP</text>
<text x="76.3" y="176.1">VIN</text>
<text x="76.8" y="178.7">EN</text>
<text x="38.1" y="183.7">R41</text>
<text x="96.3" y="184.8">22uF</text>
<text x="96.8" y="181.2">C188</text>
<text x="38.1" y="186.3">270k</text>
<text x="70.4" y="190.1">GND</text>
<text x="91.9" y="191.4">GND</text>
<text x="37.1" y="193.4">GND</text>
</g>
<g font-size="1.3" fill="#a90000">
<text x="222.8" y="29">1</text>
<text x="244.9" y="26.1" transform="rotate(-90 244.9 26.1)">9</text>
<text x="264.7" y="29">8</text>
<text x="106" y="34">1</text>
<text x="131.8" y="31.8" transform="rotate(-90 131.8 31.8)">77</text>
<text x="156.2" y="34">76</text>
<text x="222.8" y="31.5">2</text>
<text x="222.8" y="34">3</text>
<text x="264.7" y="34">6</text>
<text x="264.7" y="31.5">7</text>
<text x="106" y="36.6">2</text>
<text x="106" y="39.1">3</text>
<text x="106" y="41.7">4</text>
<text x="156.2" y="41.7">73</text>
<text x="156.2" y="39.1">74</text>
<text x="156.2" y="36.6">75</text>
<text x="222.8" y="36.6">4</text>
<text x="264.7" y="36.6">5</text>
<text x="106" y="44.2">5</text>
<text x="106" y="46.7">6</text>
<text x="156.2" y="46.7">71</text>
<text x="156.2" y="44.2">72</text>
<text x="106" y="49.3">7</text>
<text x="106" y="51.8">8</text>
<text x="156.2" y="51.8">69</text>
<text x="156.2" y="49.3">70</text>
<text x="105.4" y="56.9">10</text>
<text x="105.4" y="59.4">11</text>
<text x="106" y="54.4">9</text>
<text x="156.2" y="59.4">66</text>
<text x="156.2" y="56.9">67</text>
<text x="156.2" y="54.4">68</text>
<text x="105.4" y="62">12</text>
<text x="105.4" y="64.5">13</text>
<text x="156.2" y="64.5">64</text>
<text x="156.2" y="62">65</text>
<text x="105.4" y="67.1">14</text>
<text x="105.4" y="69.6">15</text>
<text x="156.2" y="69.6">62</text>
<text x="156.2" y="67.1">63</text>
<text x="105.4" y="72.1">16</text>
<text x="105.4" y="74.7">17</text>
<text x="105.4" y="77.2">18</text>
<text x="156.2" y="77.2">59</text>
<text x="156.2" y="74.7">60</text>
<text x="156.2" y="72.1">61</text>
<text x="105.4" y="79.8">19</text>
<text x="105.4" y="82.3">20</text>
<text x="156.2" y="82.3">57</text>
<text x="156.2" y="79.8">58</text>
<text x="105.4" y="84.8">21</text>
<text x="105.4" y="87.4">22</text>
<text x="105.4" y="89.9">23</text>
<text x="156.2" y="89.9">54</text>
<text x="156.2" y="87.4">55</text>
<text x="156.2" y="84.8">56</text>
<text x="105.4" y="92.5">24</text>
<text x="105.4" y="95">25</text>
<text x="156.2" y="95">52</text>
<text x="156.2" y="92.5">53</text>
<text x="105.4" y="97.5">26</text>
<text x="105.4" y="100.1">27</text>
<text x="156.2" y="100.1">50</text>
<text x="156.2" y="97.5">51</text>
<text x="105.4" y="102.6">28</text>
<text x="105.4" y="105.2">29</text>
<text x="105.4" y="107.7">30</text>
<text x="156.2" y="107.7">47</text>
<text x="156.2" y="105.2">48</text>
<text x="156.2" y="102.6">49</text>
<text x="105.4" y="110.2">31</text>
<text x="105.4" y="112.8">32</text>
<text x="156.2" y="112.8">45</text>
<text x="156.2" y="110.2">46</text>
<text x="105.4" y="115.3">33</text>
<text x="105.4" y="117.9">34</text>
<text x="156.2" y="117.9">43</text>
<text x="156.2" y="115.3">44</text>
<text x="105.4" y="120.4">35</text>
<text x="105.4" y="122.9">36</text>
<text x="105.4" y="125.5">37</text>
<text x="156.2" y="125.5">40</text>
<text x="156.2" y="122.9">41</text>
<text x="156.2" y="120.4">42</text>
<text x="105.4" y="128">38</text>
<text x="156.2" y="128">39</text>
<text x="225.8" y="136" transform="rotate(-90 225.8 136)">2</text>
<text x="222.2" y="139.4">1</text>
<text x="228.5" y="139.4">3</text>
<text x="225.8" y="144.9" transform="rotate(-90 225.8 144.9)">4</text>
<text x="62.8" y="172.5">1</text>
<text x="80.6" y="172.5">6</text>
<text x="62.8" y="175">2</text>
<text x="62.8" y="177.5">3</text>
<text x="80.6" y="177.5">4</text>
<text x="80.6" y="175">5</text>
<text x="72.1" y="182.3" transform="rotate(-90 72.1 182.3)">7</text>
</g>
<g font-size="1.3" fill="#ff7879">
<text x="43.4" y="40.2">DFP1_TX+</text>
<text x="43.1" y="47.9">DFP1_RX+</text>
<text x="43.4" y="42.8">DFP1_TX-</text>
<text x="43.1" y="50.4">DFP1_RX-</text>
<text x="44.3" y="58">DFP1_D-</text>
<text x="44.3" y="55.5">DFP1_D+</text>
<text x="43.4" y="63.1">DFP2_TX+</text>
<text x="43.4" y="65.6">DFP2_TX-</text>
<text x="43.1" y="70.7">DFP2_RX+</text>
<text x="43.1" y="73.3">DFP2_RX-</text>
<text x="44.3" y="78.3">DFP2_D+</text>
<text x="44.3" y="80.9">DFP2_D-</text>
<text x="44.3" y="88.5">DFP3_D+</text>
<text x="160.2" y="86">HUB1_D-</text>
<text x="160.2" y="88.5">HUB1_D+</text>
<text x="44.3" y="91">DFP3_D-</text>
<text x="160.2" y="93.6">SS_HUB_1_RX+</text>
<text x="43.4" y="98.7">DFP3_TX-</text>
<text x="43.4" y="96.1">DFP3_TX+</text>
<text x="160.2" y="96.1">SS_HUB_1_RX-</text>
<text x="160.2" y="101.2">SS_HUB_1_TX+</text>
<text x="43.1" y="103.7">DFP3_RX+</text>
<text x="43.1" y="106.3">DFP3_RX-</text>
<text x="160.2" y="103.7">SS_HUB_1_TX-</text>
<text x="43.4" y="111.4">DFP4_TX+</text>
<text x="43.4" y="113.9">DFP4_TX-</text>
<text x="43.1" y="119">DFP4_RX+</text>
<text x="43.1" y="121.5">DFP4_RX-</text>
<text x="44.3" y="126.6">DFP4_D+</text>
<text x="44.3" y="129.1">DFP4_D-</text>
</g>
<g font-size="1.3" fill="#725600">
<text x="29.2" y="135.7">File:</text>
<text x="34.4" y="135.7">HUB_1_PORTS.kicad_sch</text>
</g>
<g font-size="1.3" fill="#0000c2">
<text x="23.2" y="163.7">TPS62590</text>
<text x="33.8" y="163.7">STEPDOWN</text>
<text x="45" y="163.7">CONVERTER</text>
</g>
</svg>
